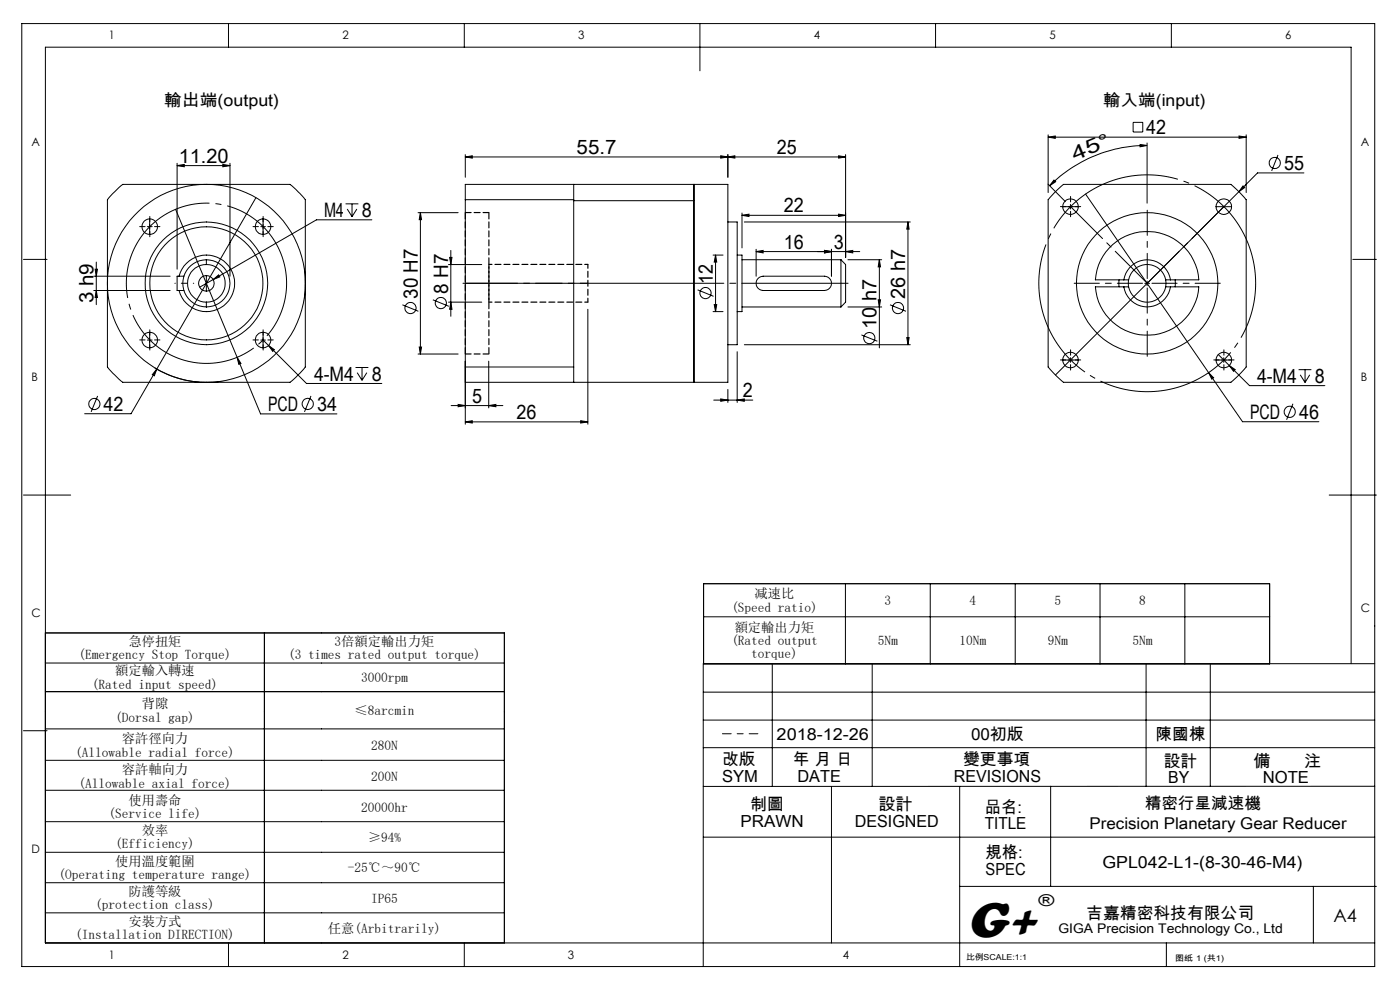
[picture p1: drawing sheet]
<svg xmlns="http://www.w3.org/2000/svg" width="297mm" height="210mm" viewBox="0 0 297 210" stroke-linecap="round" stroke-linejoin="round" font-family="sans-serif">
<g fill="none" stroke="#000" stroke-width=".21">
<path d="M4.6 5h287v200h-287zM48.5 5v5M98.5 5v5M148.5 5v10M198.5 5v5M248.5 5v5M37.6 35.1l1.5-.2v.5zM37.6 34.6v22.5M37.6 35.1h11.2M47.3 34.9l1.5 .2-1.5 .3zM48.8 34.6v24M98.7 33.3l1.5-.3v.5z"/>
<path d="M98.7 32.8v4.8M98.7 33.3h80.7M121.7 39.1v3.3M147.2 39.1v42zM152.9 33l1.5 .3-1.5 .2zM154.4 32.8v4.8M154.4 33.3l1.5-.3v.5zM177.9 33l1.5 .3-1.5 .2zM179.4 32.8v21.8M222.3 39l3.7 3.8M222.4 29.1l1.5-.3v.5zM222.4 28.6v12.2"/>
<path d="M222.4 29.1h42M223.6 38.2l.3 .4-1.2 .8zM240.4 26h2v2h-2zM241.9 30.6l1.4 .3-1.4 .2zM243.3 30.9a29.3 29.3 0 0 0-20.6 8.5M243.3 30.3v12.8M262.9 28.8l1.5 .3-1.5 .2zM263.7 39.4l.4 .4-1.3 .9zM264.4 28.6v12.2M271.1 32.9l-1.3 3.4M276.6 36.7h-9.8l-4 4M5 55h5"/>
<path d="M19.9 58.6h16.2M20.2 57.1h.5l-.3 1.5zM20.4 55.6v9M23.9 41.1l2.1-2h35.5l1.3 1.1 2 2.2v35.4l-1.2 1.4-2.1 1.9h-35.5l-.8-.7-2.4-2.6v-35.4zM31.3 48.1h1M31.7 46.4a1.66 1.66 0 0 1 1.7 1.7 1.66 1.66 0 0 1-1.7 1.6M31.7 46.4a1.66 1.66 0 0 0-1.6 1.7 1.66 1.66 0 0 0 1.6 1.6M31.7 46.4v3.3M37.3 44.4l18 43.4h16.2M38 58.6a6 6 0 0 1 9.2-3.4 6 6 0 0 1 0 9.8 6 6 0 0 1-9.2-3.4M39 58.6h-1.4v3h1.4M43.8 55.1a5 5 0 0 1 5 5 5 5 0 0 1-5 5"/>
<path d="M43.8 56.1a4 4 0 0 1 4 4 4 4 0 0 1-4 4M43.8 58.4a1.66 1.66 0 0 1 1.6 1.7 1.66 1.66 0 0 1-1.6 1.7M43.8 58.4a1.66 1.66 0 0 0-1.7 1.7 1.66 1.66 0 0 0 1.7 1.7M43.8 56.1a4 4 0 0 0-4 4 4 4 0 0 0 4 4M43.8 55.1a5 5 0 0 0-5 5 5 5 0 0 0 5 5M43.8 55.1v1M43.8 58.4v3.4M45.2 59.3l1.2-1 .2 .4zM45.2 59.3l-2.8 1.6M54.3 41.9l-21 36.4M55.3 48.1h1M55.8 46.4a1.66 1.66 0 0 1 1.7 1.7 1.66 1.66 0 0 1-1.7 1.6"/>
<path d="M55.8 46.4a1.66 1.66 0 0 0-1.6 1.7 1.66 1.66 0 0 0 1.6 1.6M55.8 46.4v3.3M73.3 43.2h2.7M73.7 44.3l1 1.7M74.7 43.2v2.8M75.7 44.3l-1 1.7M78.9 46.6h-11.8l-21.9 12.7M88.7 45.1h8.5M89.2 45.1v30M89.2 45.1l.2 1.5h-.5zM95.1 56.1h7.1M95.4 54.6h.5l-.3 1.5z"/>
<path d="M95.6 53.1v14M98.7 42.4v-3.3h55.7v42h-55.7v-3.3h23M98.7 42.4v47.6M98.7 42.4h23M121.7 42.6h25.5M121.7 42.4v35.4M151.3 54.1h2.1M151.8 54.1v12M151.8 54.1l.2 1.5h-.5zM154.4 47.1h2v26h-2M156.4 54.1h1v12h-1M157.4 55.1h21"/>
<path d="M157.4 45.7l1.5-.3v.5zM157.4 45.2v7.4M157.4 45.7h22M157.9 47.1h35.2M160.4 53.4l1.5-.3v.5zM160.4 52.9v5.7M160.8 59l1.1-.4h13a1.52 1.52 0 0 1 1.5 1.5 1.52 1.52 0 0 1-1.5 1.5h-13a1.51 1.51 0 0 1-1.4-.9 1.51 1.51 0 0 1 .3-1.7zM174.9 53.1l1.5 .3-1.5 .2zM176.4 52.9v5.7M177.9 45.4l1.5 .3-1.5 .2zM178.4 55.1v10M178.4 55.1l1 1v8l-1 1"/>
<path d="M179.4 53.4l1.5-.3v.5zM179.9 55.1h7.1M182.4 53.4h-22M186.5 55.1l.3 1.5h-.5zM186.5 55.1v18.7M192.6 47.1l.3 1.5h-.5zM192.6 47.1v26M223.5 41.1l2.1-2h35.5l1.3 1.1 2 2.2v35.4l-1.2 1.4-2.1 1.9h-35.5l-1.3-1.1-1.9-2.2v-35.4zM225.5 43.8a1.64 1.64 0 0 1 1.6-1.6 1.64 1.64 0 0 1 1.6 1.6M225.5 43.8a1.64 1.64 0 0 0 1.6 1.7 1.64 1.64 0 0 0 1.6-1.7M225.5 43.8h3.2M227.1 43.3v1"/>
<path d="M230.3 41.2l26.1 37.8M237.4 59.4v1.4M238.4 59.4a5 5 0 0 1 5-4.3 5 5 0 0 1 4.9 4.3M238.4 59.4h-6a11 11 0 0 1 10.9-10.3 11 11 0 0 1 11 10.3h-6M238.4 59.4h1M239.4 59.4a4 4 0 0 1 4-3.3 4 4 0 0 1 3.9 3.3M239.4 59.4v1.4M243.3 59.6v1M247.3 59.4h1M247.3 59.4v1.4M249.3 59.4v1.4M258 43.8a1.64 1.64 0 0 1 1.6-1.6 1.64 1.64 0 0 1 1.7 1.6"/>
<path d="M258 43.8a1.64 1.64 0 0 0 1.6 1.7 1.64 1.64 0 0 0 1.7-1.7M258 43.8h3.3M262.8 40.7l-38.9 38.8M287 55h5M19.9 61.6h16.2M20.4 61.6l.3 1.5h-.5zM31.3 72.1h1M31.7 70.5a1.66 1.66 0 0 1 1.7 1.6 1.66 1.66 0 0 1-1.7 1.7M31.7 70.5a1.66 1.66 0 0 0-1.6 1.6 1.66 1.66 0 0 0 1.6 1.7M31.7 70.5v3.3M32.8 78l.6 .4a21.2 21.2 0 0 0 8.9 2.7M33.3 78.3l-.6 1.4-.4-.2z"/>
<path d="M33.3 78.3l-5.5 9.5h-9.8M43.8 64.1v1M50.3 75.8l.8 1.3-.4 .2zM55.3 72.1h1M55.8 72.1l9.2 9.2h16M55.8 70.5a1.66 1.66 0 0 1 1.7 1.6 1.66 1.66 0 0 1-1.7 1.7M55.8 70.5a1.66 1.66 0 0 0-1.6 1.6 1.66 1.66 0 0 0 1.6 1.7M55.8 70.5v3.3M57 73.3l1.2 .9-.3 .3zM75.4 78h2.7M75.8 79l1 1.7M76.8 78v2.7"/>
<path d="M77.8 79l-1 1.7M85.4 64.7l3.4 1.3M88.7 75.1h8.5M88.9 73.6h.5l-.2 1.5zM91.8 63.6l3.4 1.4M95.1 64.1h7.1M95.6 64.1l.3 1.5h-.5zM103.7 76.6v9.9M121.7 77.8v3.3M124.7 65.6v24.4M148 61.5l3.4 1.4M151.3 66.1h2.1"/>
<path d="M151.5 64.6h.5l-.2 1.5zM156.4 74.6v10.8M157.4 65.1h21M157.9 73.1h35.2M179.9 65.1h7.1M182.7 71l3.4 1.4M186.3 63.6h.5l-.3 1.5zM188.8 64.7l3.4 1.3M192.4 71.6h.5l-.3 1.5zM225.5 76.4a1.64 1.64 0 0 1 1.6-1.7 1.64 1.64 0 0 1 1.6 1.7M225.5 76.4a1.64 1.64 0 0 0 1.6 1.6 1.64 1.64 0 0 0 1.6-1.6M225.5 76.4h3.2"/>
<path d="M227.1 75.9v1M238.4 60.8a5 5 0 0 0 5 4.3 5 5 0 0 0 4.9-4.3M238.4 60.8h-6a11 11 0 0 0 10.9 10.3 11 11 0 0 0 11-10.3h-6M238.4 60.8h1M239.4 60.8a4 4 0 0 0 4 3.3 4 4 0 0 0 3.9-3.3M242.9 60.1h1M247.3 60.8h1M256.4 79l1.1 1.1-.4 .3zM256.4 79l7.2 10.5h16.2M258 76.4a1.64 1.64 0 0 1 1.6-1.7 1.64 1.64 0 0 1 1.7 1.7M258 76.4a1.64 1.64 0 0 0 1.6 1.6 1.64 1.64 0 0 0 1.7-1.6M258 76.4h3.3"/>
<path d="M258.4 75.2l2.4 2.3M259.6 75.9v1M260.8 77.5l1.2 .9-.3 .4zM260.8 77.5l4.3 4.3h16M275.5 78.4h2.7M275.8 79.5l1.1 1.6M276.9 78.4v2.7M277.8 79.5l-.9 1.6M20.7 84l-1.4 3.4M66 84l-1.4 3.4M95.7 86h11M97.2 85.8l1.5 .2-1.5 .3z"/>
<path d="M98.7 89.5l1.5-.3v.5zM98.7 89.5h26M103.7 86l1.5-.2v.5zM123.2 89.2l1.5 .3-1.5 .2zM151.4 84.9h8.3M152.9 84.6l1.5 .3-1.5 .2zM154.4 82.6v2.8M156.4 84.9l1.5-.3v.5zM274.3 85.6l-1.4 3.4M5 105h10M282 105h10M9.6 134.3h97.4v65.7"/>
<path d="M56.1 134.3v65.7M149.3 130.8h120M179.4 123.8v17M197.3 123.8v17M215.4 123.8v17M233.4 123.8v17M251.4 123.8v17M5 155h5M9.6 140.6h97.4M9.6 146.7h97.4M9.6 154.6h97.4M149.2 152.7h142.4"/>
<path d="M149.2 146.8h142.4M149.2 158.6h142.4M149.3 140.8v-17h120v17M163.8 140.8v26M185 140.8v26M243.1 140.8v26M256.8 140.8v26M286.6 140.8v-130.8h-277v190h282M291.6 140.8h-142.4v64.2M9.6 161.3h97.4M9.6 167.6h97.4M9.6 174.3h97.4"/>
<path d="M149.2 177.6h142.4M176.4 166.8v33.2M203.6 166.8v38.2M222.9 166.8v21.2M291.6 166.8h-142.4M9.6 180.8h97.4M9.6 187.2h97.4M9.6 193.6h97.4M203.6 188h88.4M278.6 188v12M48.5 200v5M98.5 200v5"/>
<path d="M247.4 200v5"/>
<circle cx="270.4" cy="34.6" r="1.18"/>
<circle cx="43.8" cy="60.1" r="13"/>
<circle cx="43.8" cy="60.1" r="21"/>
<circle cx="43.8" cy="60.1" r="12"/>
<circle cx="87.1" cy="65.4" r="1.19"/>
<circle cx="93.5" cy="64.3" r="1.18"/>
<circle cx="149.7" cy="62.2" r="1.19"/>
<circle cx="184.4" cy="71.7" r="1.19"/>
<circle cx="190.5" cy="65.3" r="1.18"/>
<circle cx="243.4" cy="60.1" r="15"/>
<circle cx="20" cy="85.7" r="1.18"/>
<circle cx="65.3" cy="85.7" r="1.18"/>
<circle cx="273.6" cy="87.4" r="1.19"/>
</g>
<path d="M60.1 55.1a17 17 0 0 0-28.5-6.9 17 17 0 0 0 7.6 28.3 17 17 0 0 0 21.2-20.3l-.3-1.1" fill="none" stroke="#000" stroke-width=".21" stroke-dasharray="30.5 1.3 1.3 1.3" stroke-dashoffset="13.3" stroke-linecap="butt"/>
<path d="M265.4 53.4a23 23 0 0 0-38.5-9.3 23 23 0 0 0 10.4 38.2 23 23 0 0 0 28.4-27.6l-.3-1.3" fill="none" stroke="#000" stroke-width=".21" stroke-dasharray="30.5 1.3 1.3 1.3" stroke-dashoffset="11.6" stroke-linecap="butt"/>
<path d="M98.2 60.1h80.2" fill="none" stroke="#000" stroke-width=".21" stroke-dasharray="30.5 1.3 1.3 1.3" stroke-dashoffset="9.4"/>
<g fill="none" stroke="#000" stroke-width=".21" stroke-dasharray="30.5 1.3 1.3 1.3">
<path d="M30.8 48.1h-1.2M31.8 47.1v-1.2M31.8 49.1v1.1M32.8 48.1h1.1M54.8 48.1h-1.1M55.8 47.1v-1.2M55.8 49.1v1.1M56.8 48.1h1.2M226.1 43.8h-1.1M227.1 42.8v-1.1M227.1 44.8v1.2M228.1 43.8h1.2"/>
<path d="M30.8 72.1h-1.2M31.8 71.1v-1.1M31.8 73.1v1.2M32.8 72.1h1.1M54.8 72.1h-1.1M55.8 71.1v-1.1M55.8 73.1v1.2M56.8 72.1h1.2M178.4 60.1h1.5M226.1 76.4h-1.1M227.1 75.4v-1.2M227.1 77.4v1.1"/>
<path d="M228.1 76.4h1.2M258.6 76.4h-1.1M259.6 75.4v-1.2M259.6 77.4v1.1M260.6 76.4h1.2"/>
</g>
<path d="M37.1 60.1h4" fill="none" stroke="#000" stroke-width=".21" stroke-dasharray="30.5 1.3 1.3 1.3" stroke-dashoffset="30.4"/>
<path d="M243.4 59.1v-14.5M242.4 60.1h-14.5M243.4 61.1v14.5M244.4 60.1h14.5" fill="none" stroke="#000" stroke-width=".21" stroke-dasharray="30.5 1.3 1.3 1.3" stroke-dashoffset="25.1"/>
<path d="M227.1 43.8l16.3 16.3M243.4 60.1l16.2-16.3" fill="none" stroke="#000" stroke-width=".21" stroke-dasharray="30.5 1.3 1.3 1.3" stroke-dashoffset="20.9"/>
<path d="M153.3 155.6h7.5" fill="none" stroke="#000" stroke-width=".21" stroke-dasharray="30.5 1.3 1.3 1.3" stroke-dashoffset="28.6"/>
<path d="M98.7 60.1h26" fill="none" stroke="#000" stroke-width=".21" stroke-dasharray="30.5 1.3 1.3 1.3" stroke-dashoffset="19.4"/>
<path d="M98.7 45.1h5M98.7 75.1h5" fill="none" stroke="#000" stroke-width=".25" stroke-dasharray="1.3 .6"/>
<path d="M98.7 45.1v30M103.7 45.1v30" fill="none" stroke="#000" stroke-width=".25" stroke-dasharray="1.3 .6" stroke-dashoffset="-.1"/>
<path d="M103.7 56.1h21M103.7 64.1h21" fill="none" stroke="#000" stroke-width=".25" stroke-dasharray="1.3 .6" stroke-dashoffset=".6"/>
<path d="M103.7 56.1v8M124.7 56.1v8" fill="none" stroke="#000" stroke-width=".25" stroke-dasharray="1.3 .6" stroke-dashoffset=".4"/>
<g fill="#000">
<path d="M98.7 33.3l1.5-.3v.5zM152.9 33l1.5 .3-1.5 .2zM174.9 53.1l1.5 .3-1.5 .2zM179.4 53.4l1.5-.3v.5zM152.9 84.6l1.5 .3-1.5 .2zM156.4 84.9l1.5-.3v.5zM37.6 35.1l1.5-.2v.5zM47.3 34.9l1.5 .2-1.5 .3zM45.2 59.3l1.4-.6-.2-.4zM33.3 78.3l-1 1.2 .4 .2zM57 73.3l.9 1.2 .3-.3zM222.4 29.1l1.5-.3v.5zM262.9 28.8l1.5 .3-1.5 .2zM263.7 39.4l-.9 1.3 1.3-.9zM260.8 77.5l.9 1.3 .3-.4z"/>
<path d="M177.9 33l1.5 .3-1.5 .2zM154.4 33.3l1.5-.3v.5zM177.9 45.4l1.5 .3-1.5 .2zM157.4 45.7l1.5-.3v.5zM174.9 53.1l1.5 .3-1.5 .2zM160.4 53.4l1.5-.3v.5z"/>
<path d="M241.9 30.6l1.4 .3-1.4 .2zM223.6 38.2l.3 .4-1.2 .8z"/>
<path d="M89.2 45.1l.2 1.5h-.5zM88.9 73.6h.5l-.2 1.5z"/>
<path d="M192.6 47.1l.3 1.5h-.5zM192.4 71.6h.5l-.3 1.5z"/>
<path d="M95.6 64.1l.3 1.5h-.5zM95.4 54.6h.5l-.3 1.5z"/>
<path d="M151.5 64.6h.5l-.2 1.5zM151.8 54.1l.2 1.5h-.5zM186.3 63.6h.5l-.3 1.5zM186.5 55.1l.3 1.5h-.5zM20.4 61.6l.3 1.5h-.5zM20.2 57.1h.5l-.3 1.5z"/>
<path d="M98.7 89.5l1.5-.3v.5zM123.2 89.2l1.5 .3-1.5 .2zM50.3 75.8l.4 1.5 .4-.2zM256.4 79l.7 1.4 .4-.3z"/>
<path d="M103.7 86l1.5-.2v.5zM97.2 85.8l1.5 .2-1.5 .3z"/>
</g>
<text font-size="11" x="205.1" y="198.7">G+</text>
<g font-size="4.2">
<text x="243.2" y="28.5">42</text>
<text x="37.9" y="34.5">11.20</text>
<text x="122.3" y="32.7">55.7</text>
<text x="164.8" y="32.7">25</text>
<text x="228" y="34.1" transform="rotate(-23 228 34.1)">4 5 °</text>
<text x="272.4" y="36.1">55</text>
<text x="68.7" y="46">M4</text>
<text x="76.8" y="46">8</text>
<text x="166.3" y="45.1">22</text>
<text x="166.3" y="52.8">16</text>
<text x="176.9" y="52.8">3</text>
<text x="19.8" y="64.3" transform="rotate(-90 19.8 64.3)">3 h9</text>
<text x="88.6" y="63.4" transform="rotate(-90 88.6 63.4)">30 H7</text>
<text x="95.1" y="62.3" transform="rotate(-90 95.1 62.3)">8 H7</text>
<text x="151.2" y="60.2" transform="rotate(-90 151.2 60.2)">12</text>
<text x="192" y="63.4" transform="rotate(-90 192 63.4)">26 h7</text>
<text x="186" y="69.7" transform="rotate(-90 186 69.7)">10 h7</text>
<text x="66.6" y="80.7">4-M4</text>
<text x="78.9" y="80.7">8</text>
<text x="266.7" y="81.2">4-M4</text>
<text x="278.9" y="81.2">8</text>
<text x="22" y="87.2">42</text>
<text x="56.9" y="87.2">PCD</text>
<text x="67.3" y="87.2">34</text>
<text x="100.2" y="85.4">5</text>
<text x="109.6" y="88.9">26</text>
<text x="157.6" y="84.2">2</text>
<text x="265.2" y="88.9">PCD</text>
<text x="275.6" y="88.9">46</text>
</g>
<text font-size="3.9" x="282.9" y="195.5">A4</text>
<g font-size="3.5">
<text x="34.8" y="22.5">輸出端(output)</text>
<text x="234" y="22.5">輸入端(input)</text>
<text x="164.8" y="157">2018-12-26</text>
<text x="206" y="157">00初版</text>
<text x="245.2" y="157">陳國棟</text>
<text x="153.2" y="162.3">改版</text>
<text x="153.2" y="165.8">SYM</text>
<text x="168.2" y="162.3">年 月 日</text>
<text x="169.2" y="165.8">DATE</text>
<text x="202.4" y="165.8">REVISIONS</text>
<text x="204.3" y="162.3">變更事項</text>
<text x="246.9" y="162.6">設計</text>
<text x="247.9" y="166.1">BY</text>
<text x="265.9" y="162.6">備</text>
<text x="267.9" y="166.1">NOTE</text>
<text x="276.6" y="162.6">注</text>
<text x="159.1" y="171.9">制圖</text>
<text x="186.4" y="171.9">設計</text>
<text x="208.9" y="172.4">品名:</text>
<text x="157.1" y="175.4">PRAWN</text>
<text x="181.3" y="175.4">DESIGNED</text>
<text x="208.9" y="175.9">TITLE</text>
<text x="209.1" y="182.1">規格:</text>
<text x="209.1" y="185.6">SPEC</text>
<text x="233.9" y="184.2">GPL042-L1-(8-30-46-M4)</text>
<text x="220.3" y="192.2">®</text>
<text x="230.5" y="194.8">吉嘉精密科技有限公司</text>
</g>
<g font-size="3.4">
<text x="242.9" y="171.6">精密行星減速機</text>
<text x="231.1" y="175.9">Precision Planetary Gear Reducer</text>
</g>
<g font-size="2.8">
<text x="155.1" y="129.7">(Speed ratio)</text>
<text x="160.1" y="126.9">减速比</text>
<text x="187.7" y="128.3">3</text>
<text x="205.7" y="128.3">4</text>
<text x="223.7" y="128.3">5</text>
<text x="241.7" y="128.3">8</text>
<text x="27.2" y="137">急停扭矩</text>
<text x="71" y="137">3倍額定輸出力矩</text>
<text x="155.1" y="136.8">(Rated output</text>
<text x="155.9" y="134">額定輸出力矩</text>
<text x="186.3" y="136.8">5Nm</text>
<text x="203.6" y="136.8">10Nm</text>
<text x="222.3" y="136.8">9Nm</text>
<text x="240.3" y="136.8">5Nm</text>
<text x="16.7" y="139.8">(Emergency Stop Torque)</text>
<text x="24.4" y="143.3">額定輸入轉速</text>
<text x="61.1" y="139.8">(3 times rated output torque)</text>
<text x="159.4" y="139.7">torque)</text>
<text x="19.5" y="146.1">(Rated input speed)</text>
<text x="76.6" y="144.7">3000rpm</text>
<text x="24.4" y="153.1">(Dorsal gap)</text>
<text x="30.1" y="150.2">背隙</text>
<text x="75.2" y="151.7">≤8arcmin</text>
<text x="16" y="160.5">(Allowable radial force)</text>
<text x="25.8" y="157.7">容許徑向力</text>
<text x="78.7" y="159.1">280N</text>
<text x="16.7" y="167">(Allowable axial force)</text>
<text x="25.8" y="164.2">容許軸向力</text>
<text x="78.7" y="165.6">200N</text>
<text x="23" y="173.6">(Service life)</text>
<text x="27.2" y="170.7">使用壽命</text>
<text x="76.6" y="172.2">20000hr</text>
<text x="24.4" y="180">(Efficiency)</text>
<text x="30.1" y="177.1">效率</text>
<text x="78" y="178.5">≥94%</text>
<text x="24.4" y="183.6">使用溫度範圍</text>
<text x="73.8" y="185">-25℃～90℃</text>
<text x="12.4" y="186.4">(Operating temperature range)</text>
<text x="27.2" y="190">防護等級</text>
<text x="78.7" y="191.4">IP65</text>
<text x="20.2" y="192.9">(protection class)</text>
<text x="27.2" y="196.4">安裝方式</text>
<text x="69.6" y="197.8">任意(Arbitrarily)</text>
<text x="224.5" y="197.8">GIGA Precision Technology Co., Ltd</text>
<text x="16" y="199.2">(Installation DIRECTION)</text>
</g>
<g font-size="2.5">
<text x="23.1" y="8.4">1</text>
<text x="72.7" y="8.4">2</text>
<text x="122.7" y="8.4">3</text>
<text x="172.7" y="8.4">4</text>
<text x="222.7" y="8.4">5</text>
<text x="272.7" y="8.4">6</text>
<text x="6.7" y="30.9">A</text>
<text x="288.7" y="30.9">A</text>
<text x="6.7" y="80.9">B</text>
<text x="288.7" y="80.9">B</text>
<text x="6.7" y="130.9">C</text>
<text x="288.7" y="129.9">C</text>
<text x="6.7" y="180.9">D</text>
<text x="23.1" y="203.4">1</text>
<text x="72.7" y="203.4">2</text>
<text x="120.5" y="203.4">3</text>
<text x="178.8" y="203.4">4</text>
</g>
<g font-size="1.7">
<text x="204.9" y="203.7">比例SCALE:1:1</text>
<text x="249.3" y="203.8">图纸 1 (共1)</text>
</g>
</svg>
